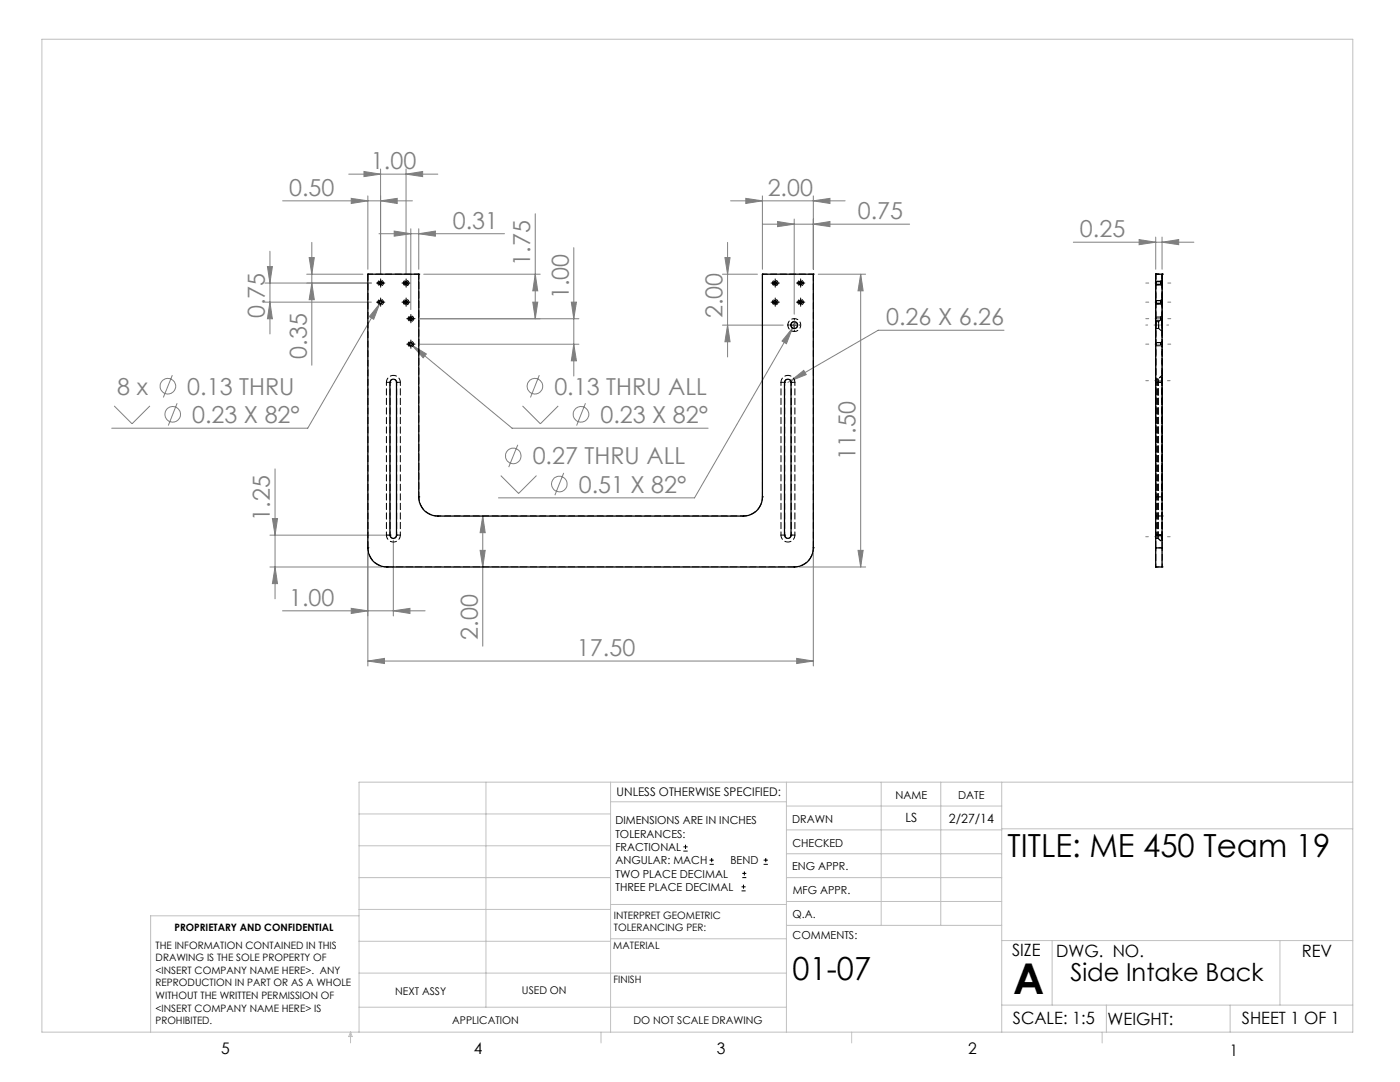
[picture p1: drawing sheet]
<svg xmlns="http://www.w3.org/2000/svg" width="279mm" height="216mm" viewBox="0 0 279 216" stroke-linecap="round" stroke-linejoin="round" font-family="sans-serif">
<g fill="none" stroke="#808080" stroke-width=".2">
<path d="M69.6 34.7h17.8M70.1 39.6l3.3 .5-3.3 .5zM72.6 34.2l3.4 .5-3.4 .5zM73.4 39.1v14.6M76 33.7v21M81 34.7l3.3-.5v1zM81 33.7v21M148.8 39.6l3.4 .5-3.4 .5zM152.2 39.1v14.6M162.3 39.1v14.6M52.9 56.5h21.2M53.4 53.2h1l-.5 3.3z"/>
<path d="M53.9 50.1v16.5M56.4 40.1h25.9M61.2 54.7h11.2M61.7 51.4h1l-.5 3.3zM62.2 56.5l.5 3.3h-1zM62.2 48.4v24.5M75.6 46.6h25.1M76 40.1l3.3-.5v1zM78.7 46.1l3.3 .5-3.3 .5zM82 45.6v16.2M83.6 46.6l3.3-.5v1zM83.6 45.6v8.1"/>
<path d="M84.6 54.7h23.2M106.8 54.7l.5 3.3h-1zM106.8 42.7v20.9M114.5 49.4v25.6M144.2 54.7h7M144.7 51.4h1l-.5 3.3zM145.2 48.4v22.8M145.8 40.1h22.9M152.2 44.7h29.3M155.2 44.2l3.3 .5-3.3 .5zM158.5 43.7v19M162.3 44.7l3.3-.5v1z"/>
<path d="M162.3 40.1l3.3-.5v1zM163.3 54.7h9.5M171.8 54.7v58.4M171.8 54.7l.5 3.3h-1.1zM214.2 48.3h24.1M227.3 47.8l3.3 .5-3.3 .5zM230.6 47.3v6.4M231.9 48.3l3.3-.5v1zM231.9 47.3v6.4M34.4 74.9l-1.8 4.4M52.9 60.3h21.2M53.9 60.3l.5 3.3h-1z"/>
<path d="M75.8 60.6l-1.2 3.1-.9-.5zM75.8 60.6l-14.4 24.8h-39.1M76.1 60l-.3 .6M81.7 68.5l.5 .4M82.2 68.9l2.9 1.7-.6 .8zM82.2 68.9l20 16.5h39.1M83.8 63.6h31.7M83.8 68.7h31.7M106.3 60.3h1l-.5 3.3zM107.6 74.9l-1.7 4.4M114 60.3h1l-.5 3.3zM114.5 68.7l.5 3.3h-1z"/>
<path d="M144.2 64.9h12.1M145.2 64.9l.5 3.3h-1zM157.8 76l2.6-2.1 .5 .9zM157.8 76l-.6 .3M158.2 65.5l-1.2 3.1-.9-.5zM158.2 65.5l-19.6 33.8h-39.1M158.9 64.3l-.7 1.2M200.4 65.9h-25.1l-17.5 10.1M22.8 81l3.6 3.6 3.5-3.6M35.3 80.5l-1.7 4.4M54.9 93.6v25.9M99.9 94.9l3.6 3.6 3.6-3.6"/>
<path d="M103.3 88.8l-1.8 4.4M104.3 81l3.5 3.6 3.6-3.6M112.5 94.4l-1.8 4.4M116.8 80.5l-1.7 4.4M53.9 106.8h23.6M53.9 113.1h22.3M54.4 103.5h1l-.5 3.3zM54.9 113.1l.5 3.4h-1zM73.4 110.3v22.6M78.5 107.8v15.1M95.8 109.8h1l-.5 3.3zM96.3 103l.5 3.3h-1z"/>
<path d="M96.3 103v25.9M159.5 113.1h13.3M162.3 110.3v22.6M171.2 109.8h1.1l-.5 3.3zM56.4 121.9h28.4M70.1 121.4l3.3 .5-3.3 .5zM73.4 131.9l3.3-.5v1zM73.4 131.9h88.9M78.5 121.9l3.3-.5v1zM159 131.4l3.3 .5-3.3 .5z"/>
<circle cx="33.5" cy="77.1" r="1.55"/>
<circle cx="106.8" cy="77.1" r="1.55"/>
<circle cx="34.5" cy="82.7" r="1.55"/>
<circle cx="102.4" cy="91" r="1.55"/>
<circle cx="111.6" cy="96.6" r="1.55"/>
<circle cx="116" cy="82.7" r="1.55"/>
</g>
<g fill="none" stroke="#000" stroke-width=".2">
<path d="M75.5 56.5h.9M76 56v1M76 59.8v1M80.5 56.5h1M81 56v1M81 59.8v1M154.2 56.5h1M154.7 56v1M154.7 59.8v1M159.3 56.5h1M159.8 56v1M159.8 59.8v1"/>
<path d="M75.5 60.3h.9M80.5 60.3h1M81.5 68.7h1M81.5 63.6h1M82 63.1v1M82 68.2v1M154.2 60.3h1M158 64.9h1M158.5 64.4v1M159.3 60.3h1M136.4 169.8h.8M136.4 169h.8"/>
<path d="M136.8 168.6v.8M141.6 172.5h.9M141.6 171.6h.9M142 171.2v.8M148 177.8h.8M148 177h.8M148.1 175.1h.8M148.1 174.3h.8M148.4 176.5v.8M148.6 173.9v.8M152.4 172.5h.8M152.4 171.6h.8"/>
<path d="M152.8 171.2v.8"/>
</g>
<g fill="none" stroke="#000" stroke-width=".2" stroke-dasharray="15.2 1.3 1.3 1.3">
<path d="M75.5 56.5h-.4M76 59.8v-.3M76 56v-.3M76 57v.3M76.5 56.5h.3M80.5 56.5h-.3M81 59.8v-.3M81 56v-.3M81 57v.3M81.5 56.5h.4M154.2 56.5h-.3M154.7 59.8v-.3"/>
<path d="M154.7 56v-.3M154.7 57v.3M155.2 56.5h.3M159.3 56.5h-.3M159.8 59.8v-.3M159.8 56v-.3M159.8 57v.3M160.3 56.5h.3M75.5 60.3h-.4M76 60.8v.3M76.5 60.3h.3M80.5 60.3h-.3"/>
<path d="M81 60.8v.3M81.5 68.7h-.3M81.5 63.6h-.3M81.5 60.3h.4M82 68.2v-.4M82 69.2v.3M82 63.1v-.3M82 64.1v.3M82.5 68.7h.3M82.5 63.6h.3M154.2 60.3h-.3M154.7 60.8v.3"/>
<path d="M155.2 60.3h.3M157.5 64.9h-.2M158.5 63.9v-.2M158.5 65.9v.1M159.3 60.3h-.3M159.5 64.9h.2M159.8 60.8v.3M160.3 60.3h.3"/>
</g>
<path d="M228.7 56.5h5M228.7 63.6h5M228.7 68.7h5M233.5 76h-4.8M233.7 60.3h-5M233.5 107.1h-4.8" fill="none" stroke="#808080" stroke-width=".2" stroke-dasharray="15.2 1.3 1.3 1.3" stroke-dashoffset="14.7"/>
<path d="M228.7 64.9h4.5" fill="none" stroke="#808080" stroke-width=".2" stroke-dasharray="15.2 1.3 1.3 1.3" stroke-dashoffset="14.9"/>
<g fill="none" stroke="#c0c0c0" stroke-width=".2">
<path d="M8.4 7.8h261.6v198.2h-261.6zM97 156.1v44.9M121.8 156.1v49.9M121.8 160h35.2M157 156.1v49.9M175.9 156.1v28.5M187.7 156.1v28.5M199.9 156.1v49.9M270 156.1h-198.4v49.9M71.6 175.1h50.2M71.6 168.8h50.2M71.6 162.4h50.2"/>
<path d="M157 170.4h42.9M157 165.6h42.9M157 160.8h42.9M157 175.1h42.9M157 179.9h42.9M199.9 165.4h70.1M71.6 194.2h85.4M71.6 187.8h50.2M71.6 181.5h50.2M71.6 182.7h-41.5v23.3M121.8 187.3h35.2M121.8 180.5h35.2"/>
<path d="M157 184.6h42.9M199.9 187.7h70.1M210 187.7v12.9M255.4 187.7v12.9M70 206v2.1M70 206l.3 .8h-.7zM71.6 201h85.4M119.9 206v2.1M170 206v2.1M199.9 200.6h70.1M220 206v2.1M220.8 200.6v5.4"/>
<path d="M245.5 200.6v5.4"/>
</g>
<g fill="#808080">
<path d="M72.6 34.2l3.4 .5-3.4 .5zM81 34.7l3.3-.5v1zM155.2 44.2l3.3 .5-3.3 .5zM162.3 44.7l3.3-.5v1zM148.8 39.6l3.4 .5-3.4 .5zM162.3 40.1l3.3-.5v1zM158.2 65.5l-2.1 2.6 .9 .5zM75.8 60.6l-2.1 2.6 .9 .5zM82.2 68.9l2.3 2.5 .6-.8zM157.8 76l3.1-1.2-.5-.9zM227.3 47.8l3.3 .5-3.3 .5zM231.9 48.3l3.3-.5v1z"/>
<path d="M78.7 46.1l3.3 .5-3.3 .5zM83.6 46.6l3.3-.5v1z"/>
<path d="M73.4 131.9l3.3-.5v1zM159 131.4l3.3 .5-3.3 .5z"/>
<path d="M76 40.1l3.3-.5v1zM70.1 39.6l3.3 .5-3.3 .5zM78.5 121.9l3.3-.5v1zM70.1 121.4l3.3 .5-3.3 .5z"/>
<path d="M62.2 56.5l.5 3.3h-1zM61.7 51.4h1l-.5 3.3zM145.2 64.9l.5 3.3h-1zM144.7 51.4h1l-.5 3.3zM106.3 60.3h1l-.5 3.3zM106.8 54.7l.5 3.3h-1z"/>
<path d="M53.4 53.2h1l-.5 3.3zM53.9 60.3l.5 3.3h-1zM96.3 103l.5 3.3h-1zM95.8 109.8h1l-.5 3.3zM54.4 103.5h1l-.5 3.3zM54.9 113.1l.5 3.4h-1zM114 60.3h1l-.5 3.3zM114.5 68.7l.5 3.3h-1zM171.8 54.7l.5 3.3h-1.1zM171.2 109.8h1.1l-.5 3.3z"/>
</g>
<g fill="none" stroke="#000" stroke-width=".25">
<path d="M73.4 54.7h10.2v44.5a3.8 3.8 0 0 0 3.8 3.8h60.9a3.8 3.8 0 0 0 3.9-3.8v-44.5h10.1v54.6a3.8 3.8 0 0 1-3.8 3.8h-81.3a3.8 3.8 0 0 1-3.8-3.8zM78 75.9l.4-.2a.63 .63 0 0 1 .7 .6v30.5a.65 .65 0 0 1-.6 .6 .65 .65 0 0 1-.7-.6v-30.5zM156.7 75.9l.4-.2a.63 .63 0 0 1 .8 .6v30.5a.65 .65 0 0 1-.7 .6 .65 .65 0 0 1-.6-.6v-30.5zM230.6 109.3v3.8h1.3v-3.8M230.6 109.3v-54.6h1.3v54.6M230.6 109.3h1.3"/>
<circle cx="75.9" cy="56.5" r=".33"/>
<circle cx="81" cy="56.5" r=".33"/>
<circle cx="154.7" cy="56.5" r=".33"/>
<circle cx="159.8" cy="56.5" r=".33"/>
<circle cx="75.9" cy="60.3" r=".33"/>
<circle cx="81" cy="60.3" r=".33"/>
<circle cx="82" cy="68.7" r=".33"/>
<circle cx="82" cy="63.6" r=".33"/>
<circle cx="154.7" cy="60.3" r=".33"/>
<circle cx="158.5" cy="64.9" r=".68"/>
<circle cx="159.8" cy="60.3" r=".33"/>
</g>
<g fill="none" stroke="#000" stroke-width=".2" stroke-dasharray="1.3 .6">
<path d="M73.4 54.7v54.6M73.4 54.7h.1M83.6 54.7h.1M152.2 54.7h.1M162.3 54.7h.1M230.7 54.7h.1M230.7 54.7v54.6M231.7 56.8l.2 .3M231.9 54.7v54.6M231.9 55.9l-.2 .3M231.9 59.7l-.2 .3M231.9 54.7h.1"/>
<path d="M77.9 76.3h.1M79.2 76.3h.1M156.6 76.3h.1M157.9 76.3h.1M230.7 65.5h.5M231.1 76.3h-.4M231.1 75.6h-.4M231.2 64.2h-.5M231.7 60.6l.2 .3M231.7 69l.2 .2M231.7 63.9l.2 .3M231.9 64.9v-1.3v2.5v-1.2"/>
<path d="M231.9 68.1l-.2 .2M231.9 63l-.2 .3M83.6 99.1h.1M152.2 99.1h.1M73.4 109.3h.1M77.2 113.1h.1M77.2 113.1h81.3M77.9 106.8h.1M79.2 106.8h.1M87.4 103h.1M148.4 103h.1M156.6 106.8h.1"/>
<path d="M157.9 106.8h.1M158.5 113.1h.1M162.3 109.3h.1M162.3 109.3v-54.6M230.7 113.1h.1M230.7 103h.1M230.7 107.4h.4M231.1 106.8h-.4M231.9 113.1h.1M231.9 103h.1"/>
</g>
<g fill="none" stroke="#000" stroke-width=".2" stroke-dasharray="1.3 .6" stroke-dashoffset=".6">
<path d="M75.6 56.5a.33 .33 0 0 1 .5-.3 .33 .33 0 0 1 .1 .5 .33 .33 0 0 1-.5-.1l-.1-.1M80.7 56.5a.33 .33 0 0 1 .5-.3 .33 .33 0 0 1 .1 .5 .33 .33 0 0 1-.6-.1v-.1M154.4 56.5a.33 .33 0 0 1 .4-.3 .33 .33 0 0 1 .1 .5 .33 .33 0 0 1-.5-.1v-.1M159.5 56.5a.33 .33 0 0 1 .4-.3 .33 .33 0 0 1 .1 .5 .33 .33 0 0 1-.5-.1v-.1M230.7 54.7h1.2M75.6 60.3a.33 .33 0 0 1 .5-.3 .33 .33 0 0 1 .1 .5 .33 .33 0 0 1-.5-.1l-.1-.1M77.1 76.3v30.5M77.9 76.3a.65 .65 0 0 1 .6-.7 .65 .65 0 0 1 .7 .7M79.2 76.3v30.5M80.7 60.3a.33 .33 0 0 1 .5-.3 .33 .33 0 0 1 .1 .5 .33 .33 0 0 1-.6-.1v-.1M81.7 68.7a.33 .33 0 0 1 .4-.3 .33 .33 0 0 1 .1 .5 .33 .33 0 0 1-.5-.1v-.1M81.7 63.6a.33 .33 0 0 1 .4-.3 .33 .33 0 0 1 .1 .5 .33 .33 0 0 1-.5-.1v-.1"/>
<path d="M154.4 60.3a.33 .33 0 0 1 .4-.3 .33 .33 0 0 1 .1 .5 .33 .33 0 0 1-.5-.1v-.1M155.9 76.3v30.5M156.6 76.3a.65 .65 0 0 1 .6-.7 .65 .65 0 0 1 .7 .7M157.9 76.3v30.5M159.5 60.3a.33 .33 0 0 1 .4-.3 .33 .33 0 0 1 .1 .5 .33 .33 0 0 1-.5-.1v-.1M230.7 76.3v-.7v.7M230.7 76.3v30.5M231.1 76.3v30.5M231.1 76.3v-.7v.7M231.9 76.3v30.5M231.9 74.9l-.8 .7M230.7 99.1h1.2"/>
<path d="M230.7 99.1v3.9M231.9 99.1h-1.2M231.9 99.1v3.9M77.9 106.8v-30.5M79.2 106.8a.65 .65 0 0 1-.7 .6 .65 .65 0 0 1-.6-.6M79.9 106.8v-30.5M148.4 103h-61M156.6 106.8v-30.5M157.9 106.8a.65 .65 0 0 1-.7 .6 .65 .65 0 0 1-.6-.6M158.6 106.8v-30.5M230.7 106.8v-30.5M230.7 106.8v.6v-.6"/>
<path d="M230.7 103h1.2M230.7 103v-3.9M230.7 113.1h1.2M230.7 109.3v3.8M231.1 106.8v-30.5M231.1 106.8v.6v-.6M231.1 107.4l.8 .8M231.9 106.8v-30.5M231.9 103h-1.2M231.9 103v-3.9M231.9 109.3h-1.2M231.9 113.1v-3.8"/>
</g>
<g fill="none" stroke="#000" stroke-width=".2" stroke-dasharray="1.3 .6" stroke-dashoffset=".4">
<path d="M231.9 56.5v-.6v1.1v-.5M77.1 76.3h.8M79.9 76.3h-.7M79.9 76.3a1.39 1.39 0 0 0-1.4-1.4 1.39 1.39 0 0 0-1.4 1.4M156.6 76.3h-.7M157.2 64.9a1.29 1.29 0 0 1 1.9-1.2 1.29 1.29 0 0 1 .2 2.2 1.29 1.29 0 0 1-2-.7l-.1-.3M157.8 64.9a.68 .68 0 0 1 1-.7 .68 .68 0 0 1 .2 1.2 .68 .68 0 0 1-1.1-.3l-.1-.2M158.6 76.3h-.7M158.6 76.3a1.39 1.39 0 0 0-1.4-1.4 1.39 1.39 0 0 0-1.3 1.4M231.1 76.3h.8M231.9 60.3v-.6v1.2v-.6M231.9 76.3h-.8"/>
<path d="M231.9 68.7v-.6v1.1v-.5M231.9 63.6v-.6v1.2v-.6M77.1 106.8a1.39 1.39 0 0 0 1.4 1.4 1.39 1.39 0 0 0 1.4-1.4M77.9 106.8h-.8M79.2 106.8h.7M155.9 106.8a1.39 1.39 0 0 0 1.3 1.4 1.39 1.39 0 0 0 1.4-1.4M156.6 106.8h-.7M158.6 106.8h-.7M231.1 106.8h.8M231.9 106.8h-.8"/>
</g>
<path d="M75.4 56.5a.57 .57 0 0 1 .8-.5 .57 .57 0 0 1 .2 .9 .57 .57 0 0 1-1-.2v-.2M80.5 56.5a.57 .57 0 0 1 .8-.5 .57 .57 0 0 1 .1 .9 .57 .57 0 0 1-.9-.2v-.2M154.1 56.5a.57 .57 0 0 1 .8-.5 .57 .57 0 0 1 .2 .9 .57 .57 0 0 1-.9-.2l-.1-.2M159.2 56.5a.57 .57 0 0 1 .8-.5 .57 .57 0 0 1 .2 .9 .57 .57 0 0 1-.9-.2l-.1-.2M75.4 60.3a.57 .57 0 0 1 .8-.5 .57 .57 0 0 1 .2 .9 .57 .57 0 0 1-1-.2v-.2M80.5 60.3a.57 .57 0 0 1 .8-.5 .57 .57 0 0 1 .1 .9 .57 .57 0 0 1-.9-.2v-.2M81.4 63.6a.57 .57 0 0 1 .8-.5 .57 .57 0 0 1 .2 .9 .57 .57 0 0 1-.9-.2l-.1-.2M81.4 68.7a.57 .57 0 0 1 .8-.6 .57 .57 0 0 1 .2 1 .57 .57 0 0 1-.9-.2l-.1-.2M154.1 60.3a.57 .57 0 0 1 .8-.5 .57 .57 0 0 1 .2 .9 .57 .57 0 0 1-.9-.2l-.1-.2M159.2 60.3a.57 .57 0 0 1 .8-.5 .57 .57 0 0 1 .2 .9 .57 .57 0 0 1-.9-.2l-.1-.2" fill="none" stroke="#000" stroke-width=".2" stroke-dasharray="1.3 .6" stroke-dashoffset=".8"/>
<path d="M83.6 54.7h-10.2M152.2 54.7v44.4M162.3 54.7h-10.1M230.7 54.7v44.4M231.9 54.7v44.4M83.6 99.1v-44.4M230.7 99.1v-44.4M231.9 99.1v-44.4" fill="none" stroke="#000" stroke-width=".2" stroke-dasharray="1.3 .6" stroke-dashoffset=".3"/>
<g fill="none" stroke="#000" stroke-width=".2" stroke-dasharray="1.3 .6" stroke-dashoffset=".5">
<path d="M230.7 56.8h1M231.7 60h-1M231.7 56.2h-1M230.7 60.6h1M230.7 69h1M230.7 63.9h1M231.2 65.5l.7 .6M231.7 68.3h-1M231.7 63.3h-1M231.9 63.6l-.7 .6M152.2 99.1a3.8 3.8 0 0 1-3.8 3.9M77.2 113.1a3.8 3.8 0 0 1-3.8-3.8"/>
<path d="M87.4 103a3.8 3.8 0 0 1-3.8-3.9M162.3 109.3a3.8 3.8 0 0 1-3.8 3.8"/>
</g>
<path d="M230.7 56.5v-.3v.6v-.3M231.7 56.6v-.4v.6v-.2M231.7 56.5v-.3v.6v-.3M230.7 60.3v-.3v.6v-.3M230.7 68.7v-.4v.7v-.3M230.7 63.6v-.3v.6v-.3M231.1 76.3v-.7v.7M231.7 60.4v-.4v.6v-.2M231.7 60.3v-.3v.6v-.3M231.7 68.8v-.5v.7v-.2M231.7 63.7v-.4v.6v-.2M231.1 106.8v.6v-.6" fill="none" stroke="#000" stroke-width=".2" stroke-dasharray="1.3 .6" stroke-dashoffset=".7"/>
<path d="M230.7 64.9v-.7v1.3v-.6M231.2 65.1v-.9v1.3v-.4M231.9 76.3v-1.4v1.4M231.9 106.8v1.3v-1.3" fill="none" stroke="#000" stroke-width=".2" stroke-dasharray="1.3 .6" stroke-dashoffset=".2"/>
<text font-size="8.5" x="202.2" y="198.3">A</text>
<g font-size="6.3">
<text x="201.1" y="171">TITLE: ME 450 Team 19</text>
<text x="158.2" y="195.5">01-07</text>
</g>
<text font-size="4.9" x="213.6" y="195.7">Side Intake Back</text>
<g font-size="4.7" fill="#808080">
<text x="74" y="33.7">1.00</text>
<text x="57.7" y="39.1">0.50</text>
<text x="153.2" y="39.1">2.00</text>
<text x="90.4" y="45.6">0.31</text>
<text x="171.2" y="43.7">0.75</text>
<text x="215.5" y="47.3">0.25</text>
<text x="105.8" y="53" transform="rotate(-90 105.8 53)">1.75</text>
<text x="113.5" y="59.8" transform="rotate(-90 113.5 59.8)">1.00</text>
<text x="52.9" y="63.5" transform="rotate(-90 52.9 63.5)">0.75</text>
<text x="144.2" y="63.5" transform="rotate(-90 144.2 63.5)">2.00</text>
<text x="176.9" y="64.9">0.26 X 6.26</text>
<text x="61.2" y="71.6" transform="rotate(-90 61.2 71.6)">0.35</text>
<text x="23.4" y="78.8">8 x</text>
<text x="37.4" y="78.8">0.13 THRU</text>
<text x="110.6" y="78.8">0.13 THRU ALL</text>
<text x="38.3" y="84.4">0.23 X 82°</text>
<text x="119.8" y="84.4">0.23 X 82°</text>
<text x="106.3" y="92.7">0.27 THRU ALL</text>
<text x="170.8" y="91.7" transform="rotate(-90 170.8 91.7)">11.50</text>
<text x="115.5" y="98.3">0.51 X 82°</text>
<text x="53.9" y="103.9" transform="rotate(-90 53.9 103.9)">1.25</text>
<text x="57.7" y="120.9">1.00</text>
<text x="95.3" y="127.6" transform="rotate(-90 95.3 127.6)">2.00</text>
<text x="115.2" y="130.9">17.50</text>
</g>
<g font-size="3.4">
<text x="202" y="190.8">SIZE</text>
<text x="210.8" y="190.9">DWG. NO.</text>
<text x="259.8" y="191">REV</text>
<text x="202.1" y="204.4">SCALE: 1:5</text>
<text x="221" y="204.5">WEIGHT:</text>
<text x="247.8" y="204.4">SHEET 1 OF 1</text>
</g>
<g font-size="3.2">
<text x="44.2" y="210.4">5</text>
<text x="94.6" y="210.3">4</text>
<text x="143.1" y="210.4">3</text>
<text x="193.2" y="210.3">2</text>
<text x="245.4" y="210.6">1</text>
</g>
<g font-size="2.5">
<text x="180.7" y="164.1">LS</text>
<text x="189.4" y="164.2">2/27/14</text>
</g>
<text font-size="2.4" x="123.1" y="158.9">UNLESS OTHERWISE SPECIFIED:</text>
<g font-size="2.2">
<text x="178.7" y="159.4">NAME</text>
<text x="191.2" y="159.4">DATE</text>
<text x="122.8" y="164.5">DIMENSIONS ARE IN INCHES</text>
<text x="122.8" y="167.1">TOLERANCES:</text>
<text x="158.1" y="164.2">DRAWN</text>
<text x="122.8" y="169.8">FRACTIONAL</text>
<text x="122.8" y="172.5">ANGULAR: MACH</text>
<text x="145.8" y="172.5">BEND</text>
<text x="158.1" y="173.7">ENG APPR.</text>
<text x="158.2" y="169.1">CHECKED</text>
<text x="122.8" y="175.1">TWO PLACE DECIMAL</text>
<text x="122.8" y="177.8">THREE PLACE DECIMAL</text>
<text x="158.2" y="178.4">MFG APPR.</text>
<text x="158.2" y="183.2">Q.A.</text>
<text x="158.2" y="187.4">COMMENTS:</text>
</g>
<g font-size="2.1">
<text x="78.8" y="198.5">NEXT ASSY</text>
<text x="104.2" y="198.4">USED ON</text>
<text x="90.2" y="204.3">APPLICATION</text>
<text x="126.4" y="204.3">DO NOT SCALE DRAWING</text>
</g>
<g font-size="2">
<text x="34.8" y="185.7">PROPRIETARY AND CONFIDENTIAL</text>
<text x="122.5" y="183.3">INTERPRET GEOMETRIC</text>
<text x="122.5" y="185.9">TOLERANCING PER:</text>
<text x="31.1" y="189.3">THE INFORMATION CONTAINED IN THIS</text>
<text x="31.1" y="191.8">DRAWING IS THE SOLE PROPERTY OF</text>
<text x="122.4" y="189.4">MATERIAL</text>
<text x="31.1" y="194.3">&lt;INSERT COMPANY NAME HERE&gt;. ANY</text>
<text x="31.1" y="196.8">REPRODUCTION IN PART OR AS A WHOLE</text>
<text x="122.4" y="196.2">FINISH</text>
<text x="31.1" y="199.4">WITHOUT THE WRITTEN PERMISSION OF</text>
<text x="31.1" y="201.9">&lt;INSERT COMPANY NAME HERE&gt; IS</text>
<text x="31.1" y="204.4">PROHIBITED.</text>
</g>
</svg>
